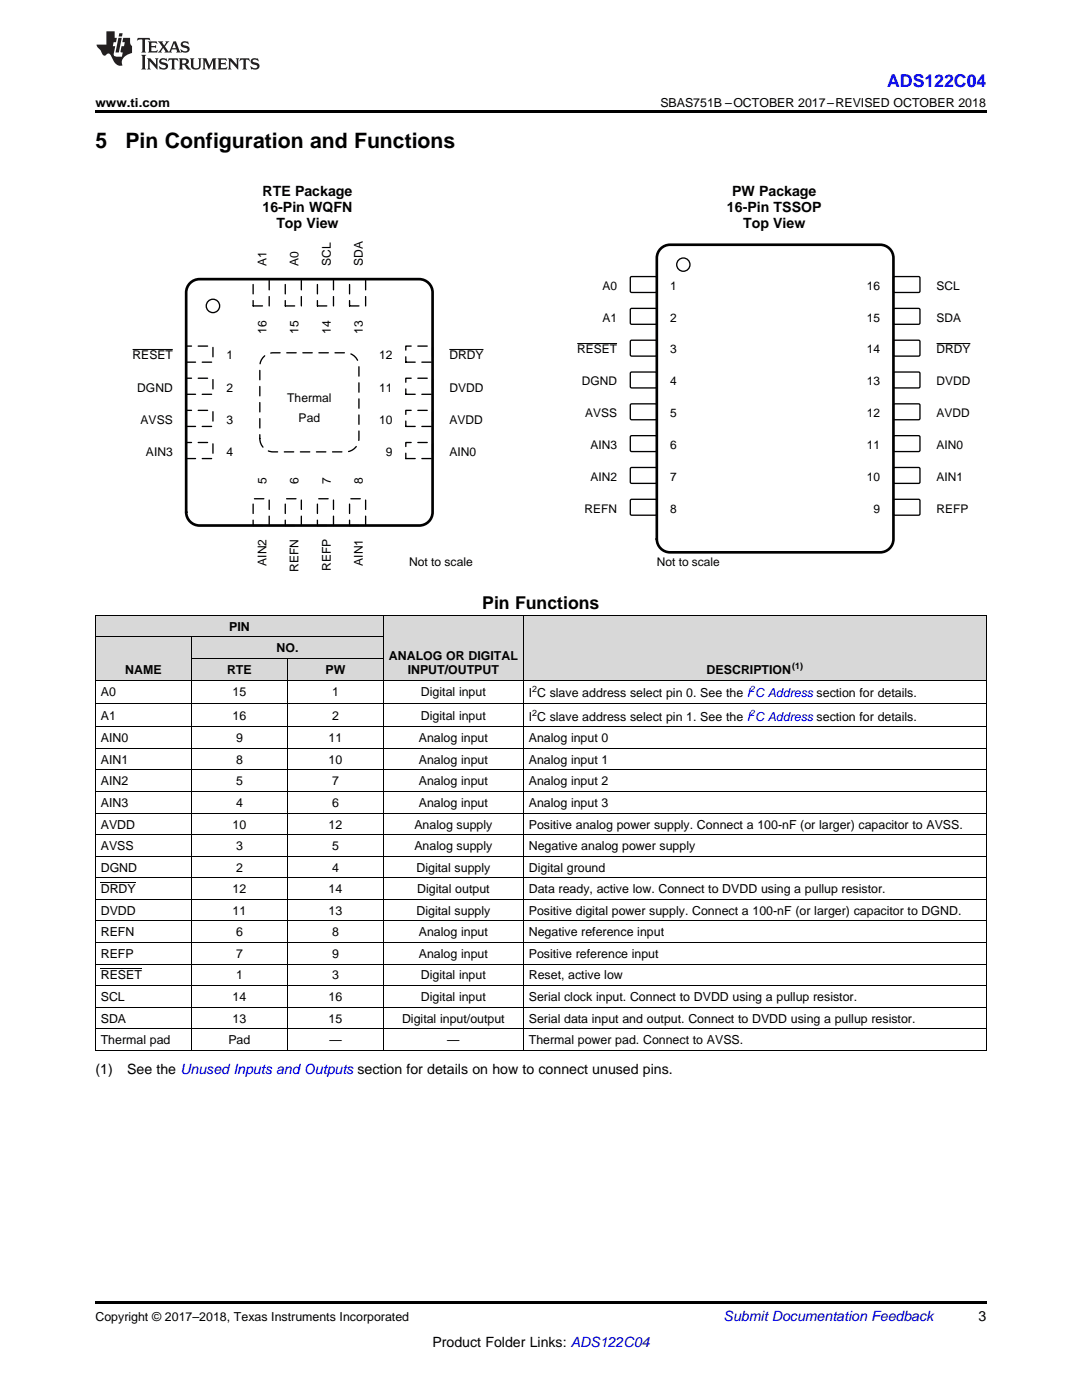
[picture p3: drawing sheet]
<svg xmlns="http://www.w3.org/2000/svg" width="216mm" height="279mm" viewBox="0 0 216 279" stroke-linecap="round" stroke-linejoin="round" font-family="sans-serif">
<g fill="#d8d8d8">
<path d="M76.6 122.9h27.9v12.9h-27.9z"/>
<path d="M104.5 122.9h92.3v12.9h-92.3z"/>
<path d="M19 127.2h19.2v8.6h-19.2z"/>
<path d="M38.2 131.5h19.2v4.3h-19.2z"/>
<path d="M57.4 131.5h19.2v4.3h-19.2z"/>
<path d="M38.2 127.2h19.2v4.3h-19.2z"/>
<path d="M57.4 127.2h19.2v4.3h-19.2z"/>
<path d="M19 122.9h19.2v4.3h-19.2z"/>
<path d="M38.2 122.9h19.2v4.3h-19.2z"/>
<path d="M57.4 122.9h19.2v4.3h-19.2z"/>
</g>
<path d="M19 209.6l.2 .1zM57.3 209.6l.1 .1zM76.4 209.6l.2 .1zM104.4 209.6l.1 .1zM196.7 209.6l.1 .1zM19 259.7h177.8v.5h-177.8z" fill="#000"/>
<g fill="none" stroke="#000" stroke-width=".2">
<path d="M19 135.7h177.8M19 127.1h57.6M19 122.8h177.8M19.1 122.8v86.9M38.2 127.1v82.6M38.2 131.4h38.4M57.3 131.4v78.3M76.5 122.8v86.9M104.4 122.8v86.9M196.8 122.8v86.9M19 158h177.8M19 153.7h177.8"/>
<path d="M19 149.3h177.8M19 145h177.8M19 140.4h177.8M19 179.5h177.8M19 175.2h177.8M19 170.9h177.8M19 166.6h177.8M19 162.3h177.8M19 196.7h177.8M19 192.4h177.8M19 188.1h177.8M19 183.8h177.8"/>
<path d="M19 209.6h177.8M19 205.3h177.8M19 201h177.8"/>
</g>
<path d="M50.5 55.7h3.2v5.4h-3.2z" fill-rule="evenodd" fill="#fff"/>
<path d="M50.5 55.7h3.2v5.4h-3.2z" fill="none" stroke="#000" stroke-width=".27" stroke-dasharray="1.9 1.3"/>
<path d="M50.5 99.5h3.2v5.4h-3.2z" fill-rule="evenodd" fill="#fff"/>
<path d="M50.5 99.5h3.2v5.4h-3.2z" fill="none" stroke="#000" stroke-width=".27" stroke-dasharray="1.9 1.3"/>
<path d="M37.1 69.1h5.4v3.2h-5.4z" fill-rule="evenodd" fill="#fff"/>
<path d="M37.1 69.1h5.4v3.2h-5.4z" fill="none" stroke="#000" stroke-width=".27" stroke-dasharray="1.9 1.3"/>
<path d="M26.5 69.7h8" fill="none" stroke="#000" stroke-width=".2"/>
<path d="M81 69.1h5.3v3.2h-5.3z" fill-rule="evenodd" fill="#fff"/>
<path d="M81 69.1h5.3v3.2h-5.3z" fill="none" stroke="#000" stroke-width=".27" stroke-dasharray="1.9 1.3"/>
<path d="M89.7 69.7h6.8" fill="none" stroke="#000" stroke-width=".2"/>
<path d="M56.9 55.7h3.2v5.4h-3.2z" fill-rule="evenodd" fill="#fff"/>
<path d="M56.9 55.7h3.2v5.4h-3.2z" fill="none" stroke="#000" stroke-width=".27" stroke-dasharray="1.9 1.3"/>
<path d="M56.9 99.5h3.2v5.4h-3.2z" fill-rule="evenodd" fill="#fff"/>
<path d="M56.9 99.5h3.2v5.4h-3.2z" fill="none" stroke="#000" stroke-width=".27" stroke-dasharray="1.9 1.3"/>
<path d="M37.1 75.5h5.4v3.2h-5.4z" fill-rule="evenodd" fill="#fff"/>
<path d="M37.1 75.5h5.4v3.2h-5.4z" fill="none" stroke="#000" stroke-width=".27" stroke-dasharray="1.9 1.3"/>
<path d="M81 75.5h5.3v3.2h-5.3z" fill-rule="evenodd" fill="#fff"/>
<path d="M81 75.5h5.3v3.2h-5.3z" fill="none" stroke="#000" stroke-width=".27" stroke-dasharray="1.9 1.3"/>
<path d="M63.3 55.7h3.2v5.4h-3.2z" fill-rule="evenodd" fill="#fff"/>
<path d="M63.3 55.7h3.2v5.4h-3.2z" fill="none" stroke="#000" stroke-width=".27" stroke-dasharray="1.9 1.3"/>
<path d="M63.3 99.5h3.2v5.4h-3.2z" fill-rule="evenodd" fill="#fff"/>
<path d="M63.3 99.5h3.2v5.4h-3.2z" fill="none" stroke="#000" stroke-width=".27" stroke-dasharray="1.9 1.3"/>
<path d="M37.1 81.9h5.4v3.2h-5.4z" fill-rule="evenodd" fill="#fff"/>
<path d="M37.1 81.9h5.4v3.2h-5.4z" fill="none" stroke="#000" stroke-width=".27" stroke-dasharray="1.9 1.3"/>
<path d="M81 81.9h5.3v3.2h-5.3z" fill-rule="evenodd" fill="#fff"/>
<path d="M81 81.9h5.3v3.2h-5.3z" fill="none" stroke="#000" stroke-width=".27" stroke-dasharray="1.9 1.3"/>
<path d="M69.7 55.7h3.3v5.4h-3.3z" fill-rule="evenodd" fill="#fff"/>
<path d="M69.7 55.7h3.3v5.4h-3.3z" fill="none" stroke="#000" stroke-width=".27" stroke-dasharray="1.9 1.3"/>
<path d="M69.7 99.5h3.3v5.4h-3.3z" fill-rule="evenodd" fill="#fff"/>
<path d="M69.7 99.5h3.3v5.4h-3.3z" fill="none" stroke="#000" stroke-width=".27" stroke-dasharray="1.9 1.3"/>
<path d="M37.1 88.3h5.4v3.2h-5.4z" fill-rule="evenodd" fill="#fff"/>
<path d="M37.1 88.3h5.4v3.2h-5.4z" fill="none" stroke="#000" stroke-width=".27" stroke-dasharray="1.9 1.3"/>
<path d="M81 88.3h5.3v3.2h-5.3z" fill-rule="evenodd" fill="#fff"/>
<path d="M81 88.3h5.3v3.2h-5.3z" fill="none" stroke="#000" stroke-width=".27" stroke-dasharray="1.9 1.3"/>
<circle cx="42.5" cy="61.1" r="1.34" fill="none" stroke="#000" stroke-width=".27"/>
<path d="M37.7 56.7a2.68 2.68 0 0 1 2.1-1h43.8a2.68 2.68 0 0 1 2.7 2.7v43.8a2.67 2.67 0 0 1-2.7 2.7h-43.8a2.67 2.67 0 0 1-2.7-2.7v-43.8l.1-.6z" fill="none" stroke="#000" stroke-width=".53"/>
<path d="M52.4 71.4a2.68 2.68 0 0 1 2.1-1h14.4a2.68 2.68 0 0 1 2.7 2.7v14.4a2.67 2.67 0 0 1-2.7 2.7h-14.4a2.67 2.67 0 0 1-2.7-2.7v-14.4l.1-.6z" fill-rule="evenodd" fill="#fff"/>
<path d="M52.4 71.4a2.68 2.68 0 0 1 2.1-1h14.4a2.68 2.68 0 0 1 2.7 2.7v14.4a2.67 2.67 0 0 1-2.7 2.7h-14.4a2.67 2.67 0 0 1-2.7-2.7v-14.4l.1-.6z" fill="none" stroke="#000" stroke-width=".27" stroke-dasharray="1.9 1.3"/>
<path d="M125.9 55.2h5l.2 .3-.1 2.7-.2 .2-4.9-.1-.1-.2v-2.6z" fill-rule="evenodd" fill="#fff"/>
<path d="M125.9 55.2h5l.2 .3-.1 2.7-.2 .2-4.9-.1-.1-.2v-2.6z" fill="none" stroke="#000" stroke-width=".26"/>
<path d="M178.3 55.3l.2-.1h4.9l.2 .3-.1 2.7-.2 .2-4.9-.1-.1-.2z" fill-rule="evenodd" fill="#fff"/>
<path d="M178.3 55.3l.2-.1h4.9l.2 .3-.1 2.7-.2 .2-4.9-.1-.1-.2z" fill="none" stroke="#000" stroke-width=".26"/>
<path d="M125.9 61.6h5l.2 .2-.1 2.8-.2 .1h-4.9l-.1-.2v-2.7z" fill-rule="evenodd" fill="#fff"/>
<path d="M125.9 61.6h5l.2 .2-.1 2.8-.2 .1h-4.9l-.1-.2v-2.7z" fill="none" stroke="#000" stroke-width=".26"/>
<path d="M178.3 61.7l.2-.2 4.9 .1 .2 .2-.1 2.8-.2 .1h-4.9l-.1-.2z" fill-rule="evenodd" fill="#fff"/>
<path d="M178.3 61.7l.2-.2 4.9 .1 .2 .2-.1 2.8-.2 .1h-4.9l-.1-.2z" fill="none" stroke="#000" stroke-width=".26"/>
<path d="M125.9 67.9h5l.2 .3-.1 2.7-.2 .2-4.9-.1-.1-.2v-2.6z" fill-rule="evenodd" fill="#fff"/>
<path d="M125.9 67.9h5l.2 .3-.1 2.7-.2 .2-4.9-.1-.1-.2v-2.6z" fill="none" stroke="#000" stroke-width=".26"/>
<path d="M115.2 68.6h7.9" fill="none" stroke="#000" stroke-width=".2"/>
<path d="M178.3 68l.2-.1h4.9l.2 .3-.1 2.7-.2 .2-4.9-.1-.1-.2z" fill-rule="evenodd" fill="#fff"/>
<path d="M178.3 68l.2-.1h4.9l.2 .3-.1 2.7-.2 .2-4.9-.1-.1-.2z" fill="none" stroke="#000" stroke-width=".26"/>
<path d="M186.9 68.6h6.7" fill="none" stroke="#000" stroke-width=".2"/>
<path d="M125.9 74.3h5l.2 .2-.1 2.8-.2 .1h-4.9l-.1-.2v-2.7z" fill-rule="evenodd" fill="#fff"/>
<path d="M125.9 74.3h5l.2 .2-.1 2.8-.2 .1h-4.9l-.1-.2v-2.7z" fill="none" stroke="#000" stroke-width=".26"/>
<path d="M178.3 74.4l.2-.2 4.9 .1 .2 .2-.1 2.8-.2 .1h-4.9l-.1-.2z" fill-rule="evenodd" fill="#fff"/>
<path d="M178.3 74.4l.2-.2 4.9 .1 .2 .2-.1 2.8-.2 .1h-4.9l-.1-.2z" fill="none" stroke="#000" stroke-width=".26"/>
<path d="M125.8 80.7l.2-.1h4.9l.2 .3-.1 2.7-.2 .2-4.9-.1-.1-.2z" fill-rule="evenodd" fill="#fff"/>
<path d="M125.8 80.7l.2-.1h4.9l.2 .3-.1 2.7-.2 .2-4.9-.1-.1-.2z" fill="none" stroke="#000" stroke-width=".26"/>
<path d="M178.3 80.7l.2-.1h4.9l.2 .3-.1 2.7-.2 .2-4.9-.1-.1-.2z" fill-rule="evenodd" fill="#fff"/>
<path d="M178.3 80.7l.2-.1h4.9l.2 .3-.1 2.7-.2 .2-4.9-.1-.1-.2z" fill="none" stroke="#000" stroke-width=".26"/>
<path d="M125.8 87.1l.2-.2 4.9 .1 .2 .2-.1 2.8-.2 .1h-4.9l-.1-.2z" fill-rule="evenodd" fill="#fff"/>
<path d="M125.8 87.1l.2-.2 4.9 .1 .2 .2-.1 2.8-.2 .1h-4.9l-.1-.2z" fill="none" stroke="#000" stroke-width=".26"/>
<path d="M178.3 87.1l.2-.2 4.9 .1 .2 .2-.1 2.8-.2 .1h-4.9l-.1-.2z" fill-rule="evenodd" fill="#fff"/>
<path d="M178.3 87.1l.2-.2 4.9 .1 .2 .2-.1 2.8-.2 .1h-4.9l-.1-.2z" fill="none" stroke="#000" stroke-width=".26"/>
<path d="M125.8 93.4l.2-.1h4.9l.2 .3-.1 2.7-.2 .2-4.9-.1-.1-.2z" fill-rule="evenodd" fill="#fff"/>
<path d="M125.8 93.4l.2-.1h4.9l.2 .3-.1 2.7-.2 .2-4.9-.1-.1-.2z" fill="none" stroke="#000" stroke-width=".26"/>
<path d="M178.3 93.4l.2-.1h4.9l.2 .3-.1 2.7-.2 .2-4.9-.1-.1-.2z" fill-rule="evenodd" fill="#fff"/>
<path d="M178.3 93.4l.2-.1h4.9l.2 .3-.1 2.7-.2 .2-4.9-.1-.1-.2z" fill="none" stroke="#000" stroke-width=".26"/>
<path d="M125.8 99.8l.2-.2 4.9 .1 .2 .2-.1 2.8-.2 .1h-4.9l-.1-.2z" fill-rule="evenodd" fill="#fff"/>
<path d="M125.8 99.8l.2-.2 4.9 .1 .2 .2-.1 2.8-.2 .1h-4.9l-.1-.2z" fill="none" stroke="#000" stroke-width=".26"/>
<path d="M178.3 99.8l.2-.2 4.9 .1 .2 .2-.1 2.8-.2 .1h-4.9l-.1-.2z" fill-rule="evenodd" fill="#fff"/>
<g fill="none" stroke="#000" stroke-width=".26">
<path d="M178.3 99.8l.2-.2 4.9 .1 .2 .2-.1 2.8-.2 .1h-4.9l-.1-.2z"/>
<circle cx="136.4" cy="52.8" r="1.32"/>
</g>
<path d="M132.1 49.4l1-.5 .6-.1h41.9a2.64 2.64 0 0 1 2.7 2.7v56.1a2.64 2.64 0 0 1-2.7 2.6h-41.9a2.64 2.64 0 0 1-2.6-2.6v-56.1a2.64 2.64 0 0 1 1-2.1z" fill="none" stroke="#000" stroke-width=".53"/>
<path d="M19 22h177.8v.5h-177.8z" fill="#000"/>
<g fill="#231f20">
<path d="M27.5 7.6l-.1 .5 .4-.2h.6v.1v2.1l-.2 .4h1l-.3-.4v-2.1l.1-.1h.5l.5 .2-.2-.5zM29.5 8.3l.2 .3v1.5l-.2 .4h1.8l.2-.6a1.04 1.04 0 0 1-1.3 .2v-.7h.6l.3 .2v-.6l-.3 .2h-.6v-.6l.8-.1 .4 .3-.2-.5zM31.5 8.3l.9 1.1-.9 1.1h.8l-.2-.2 .5-.7 .4 .7-.2 .2h1.5l-.1-.2 .1-.4h.9l.1 .4-.2 .2h1l-.3-.3-.7-1.9h-.5l-.9 2-.8-1 .9-1h-.8l.1 .3-.3 .5-.4-.6 .2-.2zM34.7 8.6l.4 1h-.7zM36.3 8.4a.63 .63 0 0 0-.2 .7 .63 .63 0 0 0 .6 .4l.6 .2 .1 .2a.75 .75 0 0 1-.7 .4 .75 .75 0 0 1-.6-.5l.1 .7 .1-.1a1.11 1.11 0 0 0 1.5-.6 1.13 1.13 0 0 0-1.2-.8l-.1-.4a1.04 1.04 0 0 1 1.2 .2l-.2-.5-.1 .1-.5-.2zM28.2 10.9l.2 .4v2.2l-.2 .4h1l-.3-.4v-2.2l.3-.4zM29.3 11.6l.3 .4v1.5l-.3 .4h.8l-.2-.4v-1.3l1.5 1.7v-1.9l.2-.4h-.7l.2 .4v.9l-1.1-1.3zM32 11.8a.62 .62 0 0 0-.2 .7 .62 .62 0 0 0 .6 .4l.6 .1 .1 .3a.76 .76 0 0 1-.7 .3 .76 .76 0 0 1-.6-.4l.1 .7 .1-.1a1.11 1.11 0 0 0 1.5-.6 1.13 1.13 0 0 0-1.2-.8l-.1-.4a1.04 1.04 0 0 1 1.2 .2l-.2-.6-.1 .1-.5-.1zM33.7 11.6l-.2 .6a.61 .61 0 0 1 .8-.3v1.6l-.2 .4h.9l-.2-.4v-1.6a.63 .63 0 0 1 .8 .3l-.2-.6zM35.6 11.6l.3 .4v1.5l-.3 .4h1l-.2-.2v-.8l.5 .2a.76 .76 0 0 0 1.2 .7l-1-1a.58 .58 0 0 0 .6-.5 .58 .58 0 0 0-.5-.6zM36.4 11.9h.1a.45 .45 0 0 1 .5 .1 .45 .45 0 0 1 .1 .5l-.7 .2zM37.9 11.6l.2 .2a2.17 2.17 0 0 0 .3 1.9 .99 .99 0 0 0 1.6-.6v-1.1l.2-.4h-.7l.2 .2a1.92 1.92 0 0 1-.2 1.8 .6 .6 0 0 1-.9-.5v-1.1l.2-.4zM40.4 11.6l.2 .4v1.5l-.2 .4h.7l-.2-.4v-1.4l.8 1.8 .8-1.8v1.4l-.2 .4h.9l-.2-.4v-1.5l.2-.4h-.8l-.6 1.5-.6-1.5zM43.4 11.6l.2 .4v1.5l-.2 .4h1.8l.2-.6a1.04 1.04 0 0 1-1.3 .1v-.6h.5l.4 .2v-.6l-.4 .2h-.5v-.7h.8l.3 .3-.1-.6zM45.5 11.6l.2 .4v1.5l-.2 .4h.7l-.2-.4v-1.3l1.5 1.7v-1.9l.2-.4h-.7l.2 .4v.9l-1.1-1.3zM47.9 11.6l-.1 .6a.61 .61 0 0 1 .8-.3v1.6l-.3 .4h1l-.3-.4 .1-1.6a.63 .63 0 0 1 .7 .3l-.1-.6zM50.2 11.8a.62 .62 0 0 0-.2 .7 .62 .62 0 0 0 .6 .4l.6 .1 .2 .3a.76 .76 0 0 1-.8 .3 .76 .76 0 0 1-.6-.4l.1 .7 .2-.1a1.11 1.11 0 0 0 1.5-.6 1.13 1.13 0 0 0-1.3-.8l-.1-.4a1.04 1.04 0 0 1 1.2 .2l-.1-.6-.2 .1-.5-.1z"/>
<path d="M21.2 6.3v2.6h-1.9l.1 .4 .7 .9a.91 .91 0 0 0 1 .8 .56 .56 0 0 1 .5-.3 .56 .56 0 0 1 .5 .3l.4 .8a1.53 1.53 0 0 0 1.9 1.2 1.54 1.54 0 0 1 1-2.1l.9-.3v-1.4a1.52 1.52 0 0 1-.3-1.6h-1.4l-.2 .8h.5l-.2 .8h-.4l-.2 1v.2l.4 .1-.2 .8a1.93 1.93 0 0 1-1.6-.3l.3-1.8h-.5l.2-.8h.4l.2-.8h-.4v-1.3zM23.6 7.6l-.6 2.9h.7l.6-2.9zM23.8 6.6l-.1 .7h.6l.2-.7z"/>
</g>
<path d="M20.1 176.1h7M20.1 193.3h8.2" fill="none" stroke="#000" stroke-width=".2"/>
<g font-size="4.2">
<text x="19" y="29.6">5</text>
<text x="25" y="29.6">Pin Configuration and Functions</text>
</g>
<text font-size="3.5" fill="#00f" x="177" y="17.3">ADS122C04</text>
<text font-size="3.5" x="96.2" y="121.6">Pin Functions</text>
<g font-size="2.8">
<text x="52.4" y="39.1">RTE Package</text>
<text x="146.1" y="39.1">PW Package</text>
<text x="52.4" y="42.3">16-Pin WQFN</text>
<text x="55.1" y="45.4">Top View</text>
<text x="145.1" y="42.3">16-Pin TSSOP</text>
<text x="148.3" y="45.5">Top View</text>
<text x="19" y="214.2">(1)</text>
<text x="25.4" y="214.2">See the Unused Inputs and Outputs section for details on how to connect unused pins.</text>
<text x="195.3" y="263.6">3</text>
<text x="86.3" y="268.9">Product Folder Links: ADS122C04</text>
</g>
<text font-size="2.8" fill="#0000c8" x="144.4" y="263.6">Submit Documentation Feedback</text>
<g font-size="2.5">
<text x="19" y="21.4">www.ti.com</text>
<text x="131.8" y="21.4">SBAS751B –OCTOBER 2017–REVISED OCTOBER 2018</text>
<text x="45.7" y="125.9">PIN</text>
<text x="55.2" y="130.2">NO.</text>
<text x="77.6" y="131.7">ANALOG OR DIGITAL</text>
<text x="25" y="134.5">NAME</text>
<text x="45.3" y="134.5">RTE</text>
<text x="65" y="134.5">PW</text>
<text x="81.4" y="134.5">INPUT/OUTPUT</text>
<text x="141" y="134.5">DESCRIPTION</text>
<text x="20.1" y="139">A0</text>
<text x="20.1" y="143.7">A1</text>
<text x="46.4" y="139">15</text>
<text x="46.4" y="143.7">16</text>
<text x="66.3" y="139">1</text>
<text x="66.3" y="143.7">2</text>
<text x="84" y="139">Digital input</text>
<text x="84" y="143.7">Digital input</text>
<text x="105.5" y="139.2">I C slave address select pin 0. See the I C Address section for details.</text>
<text x="105.5" y="143.8">I C slave address select pin 1. See the I C Address section for details.</text>
<text x="20.1" y="148.1">AIN0</text>
<text x="47.1" y="148.1">9</text>
<text x="65.6" y="148.1">11</text>
<text x="83.6" y="148.1">Analog input</text>
<text x="105.5" y="148.1">Analog input 0</text>
<text x="20.1" y="152.4">AIN1</text>
<text x="47.1" y="152.4">8</text>
<text x="65.6" y="152.4">10</text>
<text x="83.6" y="152.4">Analog input</text>
<text x="105.5" y="152.4">Analog input 1</text>
<text x="20.1" y="156.7">AIN2</text>
<text x="20.1" y="161">AIN3</text>
<text x="47.1" y="156.7">5</text>
<text x="47.1" y="161">4</text>
<text x="66.3" y="156.7">7</text>
<text x="66.3" y="161">6</text>
<text x="83.6" y="156.7">Analog input</text>
<text x="83.6" y="161">Analog input</text>
<text x="105.5" y="156.7">Analog input 2</text>
<text x="105.5" y="161">Analog input 3</text>
<text x="20.1" y="165.3">AVDD</text>
<text x="46.4" y="165.3">10</text>
<text x="65.6" y="165.3">12</text>
<text x="82.7" y="165.3">Analog supply</text>
<text x="105.5" y="165.3">Positive analog power supply. Connect a 100-nF (or larger) capacitor to AVSS.</text>
<text x="20.1" y="169.7">AVSS</text>
<text x="20.1" y="174">DGND</text>
<text x="47.1" y="169.7">3</text>
<text x="47.1" y="174">2</text>
<text x="66.3" y="169.7">5</text>
<text x="66.3" y="174">4</text>
<text x="82.7" y="169.7">Analog supply</text>
<text x="83.1" y="174">Digital supply</text>
<text x="105.5" y="169.7">Negative analog power supply</text>
<text x="105.5" y="174">Digital ground</text>
<text x="20.1" y="178.3">DRDY</text>
<text x="46.4" y="178.3">12</text>
<text x="65.6" y="178.3">14</text>
<text x="83.3" y="178.3">Digital output</text>
<text x="105.5" y="178.3">Data ready, active low. Connect to DVDD using a pullup resistor.</text>
<text x="20.1" y="182.6">DVDD</text>
<text x="46.4" y="182.6">11</text>
<text x="65.6" y="182.6">13</text>
<text x="83.1" y="182.6">Digital supply</text>
<text x="105.5" y="182.6">Positive digital power supply. Connect a 100-nF (or larger) capacitor to DGND.</text>
<text x="20.1" y="186.9">REFN</text>
<text x="20.1" y="191.2">REFP</text>
<text x="47.1" y="186.9">6</text>
<text x="47.1" y="191.2">7</text>
<text x="66.3" y="186.9">8</text>
<text x="66.3" y="191.2">9</text>
<text x="83.6" y="186.9">Analog input</text>
<text x="83.6" y="191.2">Analog input</text>
<text x="105.5" y="186.9">Negative reference input</text>
<text x="105.5" y="191.2">Positive reference input</text>
<text x="20.1" y="195.5">RESET</text>
<text x="47.1" y="195.5">1</text>
<text x="66.3" y="195.5">3</text>
<text x="84" y="195.5">Digital input</text>
<text x="105.5" y="195.5">Reset, active low</text>
<text x="20.1" y="199.8">SCL</text>
<text x="46.4" y="199.8">14</text>
<text x="65.6" y="199.8">16</text>
<text x="84" y="199.8">Digital input</text>
<text x="105.5" y="199.8">Serial clock input. Connect to DVDD using a pullup resistor.</text>
<text x="20.1" y="204.1">SDA</text>
<text x="20.1" y="208.4">Thermal pad</text>
<text x="45.6" y="208.4">Pad</text>
<text x="46.4" y="204.1">13</text>
<text x="65.6" y="204.1">15</text>
<text x="65.7" y="208.4">—</text>
<text x="80.2" y="204.1">Digital input/output</text>
<text x="89.3" y="208.4">—</text>
<text x="105.5" y="204.1">Serial data input and output. Connect to DVDD using a pullup resistor.</text>
<text x="105.5" y="208.4">Thermal power pad. Connect to AVSS.</text>
<text x="19" y="263.6">Copyright © 2017–2018, Texas Instruments Incorporated</text>
</g>
<g font-size="2.4">
<text x="53.2" y="53" transform="rotate(-90 53.2 53)">A1</text>
<text x="59.6" y="53" transform="rotate(-90 59.6 53)">A0</text>
<text x="66" y="53" transform="rotate(-90 66 53)">SCL</text>
<text x="72.4" y="53" transform="rotate(-90 72.4 53)">SDA</text>
<text x="120.2" y="57.8">A0</text>
<text x="133.7" y="57.8">1</text>
<text x="173" y="57.8">16</text>
<text x="186.9" y="57.8">SCL</text>
<text x="120.2" y="64.2">A1</text>
<text x="133.7" y="64.2">2</text>
<text x="173" y="64.2">15</text>
<text x="186.9" y="64.2">SDA</text>
<text x="26.5" y="71.7">RESET</text>
<text x="45.2" y="71.7">1</text>
<text x="53.2" y="66.7" transform="rotate(-90 53.2 66.7)">16</text>
<text x="59.6" y="66.7" transform="rotate(-90 59.6 66.7)">15</text>
<text x="66" y="66.7" transform="rotate(-90 66 66.7)">14</text>
<text x="72.4" y="66.7" transform="rotate(-90 72.4 66.7)">13</text>
<text x="75.6" y="71.7">12</text>
<text x="89.7" y="71.7">DRDY</text>
<text x="115.2" y="70.5">RESET</text>
<text x="133.7" y="70.5">3</text>
<text x="173" y="70.5">14</text>
<text x="186.9" y="70.5">DRDY</text>
<text x="116.1" y="76.9">DGND</text>
<text x="133.7" y="76.9">4</text>
<text x="173" y="76.9">13</text>
<text x="186.9" y="76.9">DVDD</text>
<text x="27.4" y="78.2">DGND</text>
<text x="45.2" y="78.2">2</text>
<text x="57.3" y="80.3">Thermal</text>
<text x="75.6" y="78.2">11</text>
<text x="89.7" y="78.2">DVDD</text>
<text x="116.8" y="83.2">AVSS</text>
<text x="133.7" y="83.2">5</text>
<text x="173" y="83.2">12</text>
<text x="186.9" y="83.2">AVDD</text>
<text x="28.1" y="84.6">AVSS</text>
<text x="45.2" y="84.6">3</text>
<text x="59.6" y="84.3">Pad</text>
<text x="75.6" y="84.6">10</text>
<text x="89.7" y="84.6">AVDD</text>
<text x="117.8" y="89.6">AIN3</text>
<text x="133.7" y="89.6">6</text>
<text x="173" y="89.6">11</text>
<text x="186.9" y="89.6">AIN0</text>
<text x="29.1" y="91">AIN3</text>
<text x="45.2" y="91">4</text>
<text x="77" y="91">9</text>
<text x="89.7" y="91">AIN0</text>
<text x="117.8" y="95.9">AIN2</text>
<text x="133.7" y="95.9">7</text>
<text x="173" y="95.9">10</text>
<text x="186.9" y="95.9">AIN1</text>
<text x="53.2" y="96.6" transform="rotate(-90 53.2 96.6)">5</text>
<text x="59.6" y="96.6" transform="rotate(-90 59.6 96.6)">6</text>
<text x="66" y="96.6" transform="rotate(-90 66 96.6)">7</text>
<text x="72.4" y="96.6" transform="rotate(-90 72.4 96.6)">8</text>
<text x="116.6" y="102.3">REFN</text>
<text x="133.7" y="102.3">8</text>
<text x="174.3" y="102.3">9</text>
<text x="186.9" y="102.3">REFP</text>
<text x="53.2" y="112.9" transform="rotate(-90 53.2 112.9)">AIN2</text>
<text x="66" y="114" transform="rotate(-90 66 114)">REFP</text>
<text x="72.4" y="112.9" transform="rotate(-90 72.4 112.9)">AIN1</text>
<text x="81.6" y="112.9">Not to scale</text>
<text x="131.1" y="112.9">Not to scale</text>
<text x="59.6" y="114.1" transform="rotate(-90 59.6 114.1)">REFN</text>
</g>
<g font-size="1.8">
<text x="158.1" y="133.5">(1)</text>
<text x="106.2" y="138.2">2</text>
<text x="106.2" y="142.8">2</text>
</g>
<g font-size="1.8" fill="#00f">
<text x="149.7" y="138.2">2</text>
<text x="149.7" y="142.8">2</text>
</g>
</svg>
